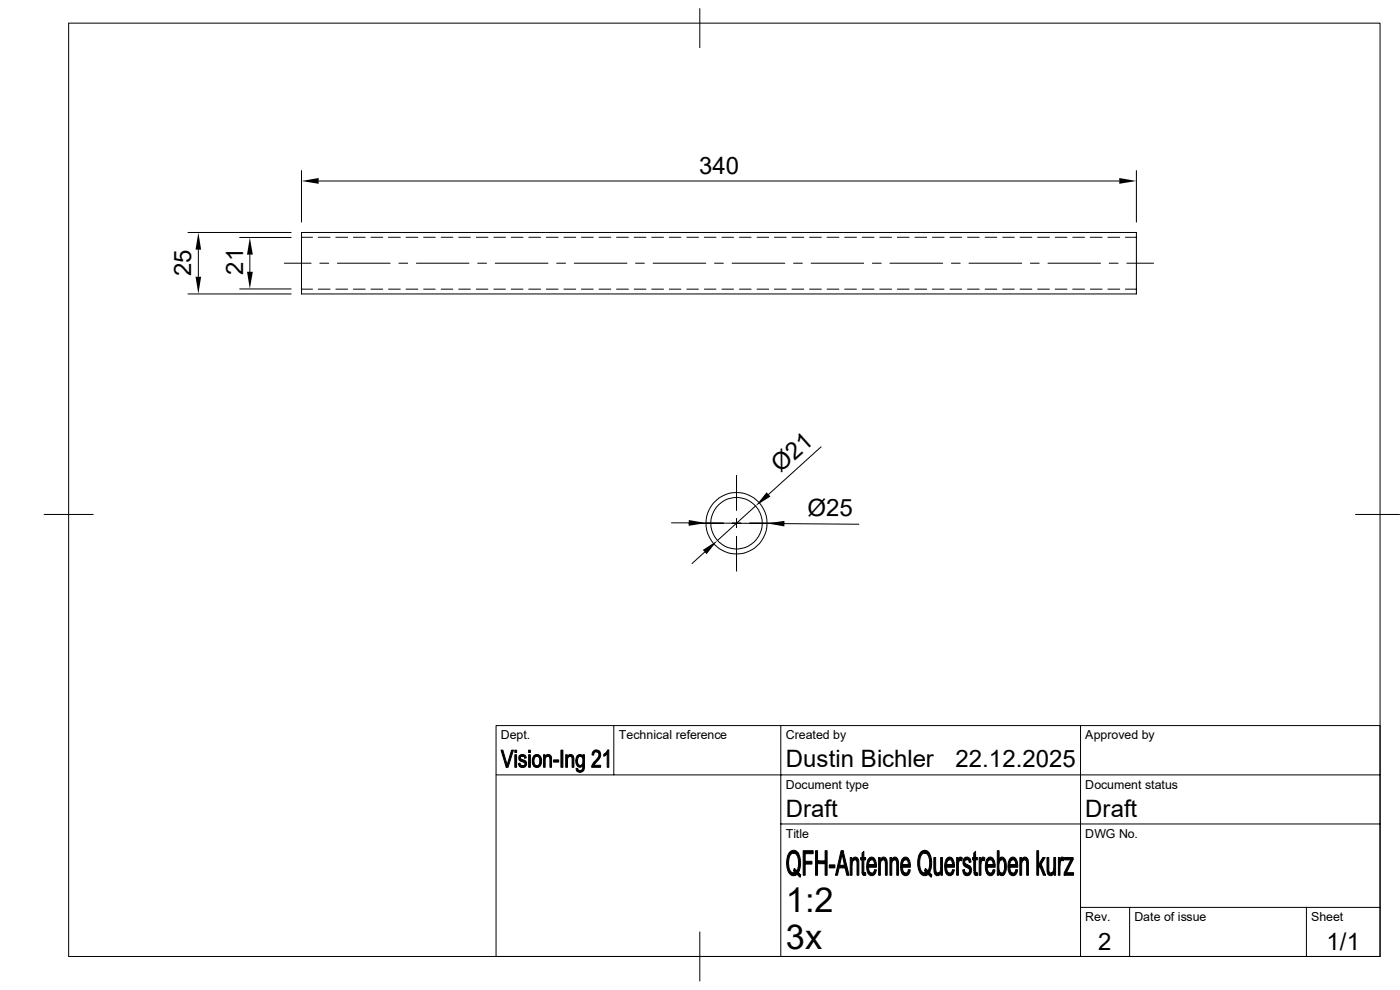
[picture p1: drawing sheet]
<svg xmlns="http://www.w3.org/2000/svg" width="297mm" height="210mm" viewBox="0 0 297 210" stroke-linecap="round" stroke-linejoin="round" font-family="sans-serif">
<g fill="none" stroke="#000" stroke-width=".21">
<path d="M14.6 4.9h278.2v198h-278.2zM148.5 1.8v8.3M64 36.2v10.9M67.6 38.4h169.8M241.1 36.2v10.9M39.9 49.3h21.9M42.1 53v5.7M50.8 50.4h11M53 54v3.7M60.3 55.8h5.7M64 49.3h177.1v13.1h-177.1zM64 50.3h2.3"/>
<path d="M67.5 50.3h2.5M67.9 55.8h1.8M71.2 50.3h2.5M71.6 55.8h11.2M75 50.3h2.5M78.7 50.3h2.5M82.4 50.3h2.5M84.6 55.8h1.9M86.1 50.3h2.5M88.3 55.8h11.2M89.9 50.3h2.4M93.6 50.3h2.5"/>
<path d="M97.3 50.3h2.5M101 50.3h2.5M101.3 55.8h1.9M104.8 50.3h2.4M105.1 55.8h11.1M108.5 50.3h2.5M112.2 50.3h2.5M115.9 50.3h2.5M118.1 55.8h1.9M119.6 50.3h2.5M121.8 55.8h11.2M123.4 50.3h2.5"/>
<path d="M127.1 50.3h2.5M130.8 50.3h2.5M134.5 50.3h2.5M134.8 55.8h1.9M138.3 50.3h2.5M138.6 55.8h11.1M142 50.3h2.4M145.7 50.3h2.5M149.4 50.3h2.5M151.6 55.8h1.9M153.2 50.3h2.4M155.3 55.8h11.2"/>
<path d="M156.9 50.3h2.4M160.6 50.3h2.5M164.3 50.3h2.5M168 50.3h2.5M168.4 55.8h1.8M171.7 50.3h2.5M172.1 55.8h11.1M175.5 50.3h2.5M179.2 50.3h2.5M182.9 50.3h2.5M185.1 55.8h1.8M186.6 50.3h2.5"/>
<path d="M188.8 55.8h11.2M190.4 50.3h2.5M194.1 50.3h2.5M197.8 50.3h2.5M201.5 50.3h2.5M201.8 55.8h1.9M205.3 50.3h2.4M205.6 55.8h11.1M209 50.3h2.5M212.7 50.3h2.5M216.4 50.3h2.5M218.6 55.8h1.9"/>
<path d="M220.1 50.3h2.5M222.3 55.8h11.2M223.9 50.3h2.5M227.6 50.3h2.5M231.3 50.3h2.5M235 50.3h2.5M235.3 55.8h1.9M238.8 50.3h2.3M239.1 55.8h5.6M39.9 62.4h21.9M50.8 61.3h11M64 61.3h2.3"/>
<path d="M67.5 61.3h2.5M71.2 61.3h2.5M75 61.3h2.5M78.7 61.3h2.5M82.4 61.3h2.5M86.1 61.3h2.5M89.9 61.3h2.4M93.6 61.3h2.5M97.3 61.3h2.5M101 61.3h2.5M104.8 61.3h2.4M108.5 61.3h2.5"/>
<path d="M112.2 61.3h2.5M115.9 61.3h2.5M119.6 61.3h2.5M123.4 61.3h2.5M127.1 61.3h2.5M130.8 61.3h2.5M134.5 61.3h2.5M138.3 61.3h2.5M142 61.3h2.4M145.7 61.3h2.5M149.4 61.3h2.5M153.2 61.3h2.4"/>
<path d="M156.9 61.3h2.4M160.6 61.3h2.5M164.3 61.3h2.5M168 61.3h2.5M171.7 61.3h2.5M175.5 61.3h2.5M179.2 61.3h2.5M182.9 61.3h2.5M186.6 61.3h2.5M190.4 61.3h2.5M194.1 61.3h2.5M197.8 61.3h2.5"/>
<path d="M201.5 61.3h2.5M205.3 61.3h2.4M209 61.3h2.5M212.7 61.3h2.5M216.4 61.3h2.5M220.1 61.3h2.5M223.9 61.3h2.5M227.6 61.3h2.5M231.3 61.3h2.5M235 61.3h2.5M238.8 61.3h2.3M174.2 94.8l-11.2 10.1"/>
<path d="M9.4 109.1h10.4M142.5 110.9h3.6M146.1 111h7.4M149.5 117.1l-2.7 2.4M149.8 111h13M155.3 111h1.9M156.3 100.8v7.4M156.3 110.1v1.8M156.3 113.8v7.4M159 111h7.4M160.3 107.3l-8.1 7.4M166.4 111.1l15.8 .1"/>
<path d="M287.6 109.1h9.3M130.2 153.9v10.5M165.7 153.9v49M229.2 153.9v49M105.2 164.4h187.6M165.7 174.8h127.1M148.5 197.7v10.4M229.2 192.5h63.6M239.6 192.5v10.4M277.2 192.5v10.4M105.2 202.9v-49h187.6v49"/>
<circle cx="156.2" cy="111" r="6.5"/>
<circle cx="156.2" cy="111" r="5.5"/>
</g>
<g fill="#000" stroke="#000" stroke-width=".21">
<path d="M106.3 159.1h.4l.9 3.2-.2 .5z" fill-rule="evenodd"/>
<path d="M108.5 159.1h.4l-1.1 3.7h-.4z" fill-rule="evenodd"/>
<path d="M109.2 159.1h.4v.5h-.4z" fill-rule="evenodd"/>
<path d="M112.1 159.1h.4v.5h-.4z" fill-rule="evenodd"/>
<path d="M125.8 159.4a.9 .9 0 0 1 1.5 .1l-1.1 .1-.3 .6-.3-.1z" fill-rule="evenodd"/>
<path d="M126.5 159.5h.8a1.93 1.93 0 0 1-.9 2.3l-.4 .5h1.4v.5h-1.9l.1-.6 .8-1a1.05 1.05 0 0 0 .3-1.7z" fill-rule="evenodd"/>
<path d="M128.1 160l.2-.1h.5l-.7 .5z" fill-rule="evenodd"/>
<path d="M128.9 159.1h.3v3.7h-.4v-2.9h-.5z" fill-rule="evenodd"/>
<path d="M109.2 160.1h.4v2.7h-.4z" fill-rule="evenodd"/>
<path d="M110.2 160.4h.6a.37 .37 0 0 0-.4 .4 .37 .37 0 0 0 .5 .4 .85 .85 0 0 1 .7 1.2 .85 .85 0 0 1-1.4 .1l.7-.1a.41 .41 0 0 0 .5-.3 .41 .41 0 0 0-.5-.5 .81 .81 0 0 1-.7-.3 .81 .81 0 0 1 0-.9z" fill-rule="evenodd"/>
<path d="M110 162l.3-.1 .1 .4 .5 .1-.7 .1z" fill-rule="evenodd"/>
<path d="M110.2 160.3a.81 .81 0 0 1 .9-.2 .81 .81 0 0 1 .5 .7l-.3 .1-.2-.4z" fill-rule="evenodd"/>
<path d="M112.1 160.1h.4v2.7h-.4z" fill-rule="evenodd"/>
<path d="M113.2 160.5l.7-.1a1.12 1.12 0 0 0-.4 1.8l.4 .2-.7 .1-.2-.4-.1-1.1z" fill-rule="evenodd"/>
<path d="M113.3 160.3a1.05 1.05 0 0 1 1.3 0 1.05 1.05 0 0 1 .3 1.2 1.01 1.01 0 0 1-.5 1.1 1.01 1.01 0 0 1-1.2-.1l.7-.1a1.22 1.22 0 0 0 .3-1.9l-1-.1z" fill-rule="evenodd"/>
<path d="M115.3 160.1h.3v.4h.4l-.3 .6v1.7h-.4z" fill-rule="evenodd"/>
<path d="M115.7 160.4h.5z" fill-rule="evenodd"/>
<path d="M115.7 160.4a.77 .77 0 0 1 1-.3 .77 .77 0 0 1 .3 1v1.7h-.3l-.1-2.1-.3-.3z" fill-rule="evenodd"/>
<path d="M117.4 161.2h1.1v.5h-1.1z" fill-rule="evenodd"/>
<path d="M119 159.1h.4v3.7h-.4z" fill-rule="evenodd"/>
<path d="M120 160.1h.4v.4h.3l-.3 .5v1.8h-.4z" fill-rule="evenodd"/>
<path d="M120.4 160.4h.5z" fill-rule="evenodd"/>
<path d="M120.4 160.4a.77 .77 0 0 1 1-.3 .77 .77 0 0 1 .4 1v1.7h-.4l-.1-2.1-.2-.3z" fill-rule="evenodd"/>
<path d="M122.2 163h.4l.1 .3 .4 .1-.8 .1z" fill-rule="evenodd"/>
<path d="M122.4 160.4h.7a1.1 1.1 0 0 0 0 2h.9h-.3a.88 .88 0 0 1-1.1 .2 .88 .88 0 0 1-.4-1.1z" fill-rule="evenodd"/>
<path d="M122.5 160.3a.72 .72 0 0 1 1.2 .1z" fill-rule="evenodd"/>
<path d="M122.3 163.5l.8-.1a.78 .78 0 0 0 .6-1h.3a1.03 1.03 0 0 1-.3 1.2 1.03 1.03 0 0 1-1.3 0z" fill-rule="evenodd"/>
<path d="M123.2 160.4h.5v-.3h.3v2.3h-.9a1.21 1.21 0 0 0 .1-2z" fill-rule="evenodd"/>
<path d="M167.6 180.7a1.1 1.1 0 0 1 1.7 .3h-.9a1.77 1.77 0 0 0-1.1 2.1 1.93 1.93 0 0 0 .9 2.1h1.3l.2 .3h-.6a1.25 1.25 0 0 1-1.3 .1 1.25 1.25 0 0 1-.7-1.1l-.2-1.1v-.9a2.73 2.73 0 0 1 .7-1.8z" fill-rule="evenodd"/>
<path d="M168.5 184.2l.5 .5h-.6z" fill-rule="evenodd"/>
<path d="M168.4 181h.9l.5 1.1v1.4l-.3 1.7h-1.1l.4-.2-.4-.3h.6a3.3 3.3 0 0 0-.3-3.6z" fill-rule="evenodd"/>
<path d="M169.1 185.5l.8 .1-.1 .5z" fill-rule="evenodd"/>
<path d="M170.4 180.5h2.1v.6h-1.7v1.6h1.5v.6h-1.5v2.4h-.4z" fill-rule="evenodd"/>
<path d="M173 180.5h.4v2.1l1.6 .6h-1.6v2.5h-.4z" fill-rule="evenodd"/>
<path d="M175 180.5h.5v5.2h-.5v-2.5l-1.6-.6h1.6z" fill-rule="evenodd"/>
<path d="M175.9 183.5h1.2v.6h-1.2z" fill-rule="evenodd"/>
<path d="M178.4 180.5h.5l-.8 3.1 1.2 .5h-1.3l-.3 1.6h-.5z" fill-rule="evenodd"/>
<path d="M178.9 180.5l1.2 5.2h-.4l-.4-1.6-1.2-.5h1.1l-.6-2.5z" fill-rule="evenodd"/>
<path d="M180.4 181.9h.3v.6h.4l-.3 .5v2.7h-.4z" fill-rule="evenodd"/>
<path d="M180.8 182.3l.6 .1-.7 .1z" fill-rule="evenodd"/>
<path d="M181 182a.8 .8 0 0 1 1 0 .8 .8 0 0 1 .2 1v2.7h-.4v-2.8l-.2-.5-.8-.1z" fill-rule="evenodd"/>
<path d="M182.9 181l.4-.4v1.3h.3v.5h-.3v2.6l.2 .1h-.6v-2.7h-.3v-.5h.3z" fill-rule="evenodd"/>
<path d="M182.9 185.1h.7l.1 .6h-.6z" fill-rule="evenodd"/>
<path d="M184.1 182.4h.8l-.4 .2-.2 .8h1.6v.6h-1.6l.1 .9 .3 .3 .3 .1h-.9a3.6 3.6 0 0 1 0-2.9z" fill-rule="evenodd"/>
<path d="M184.3 182.2a.86 .86 0 0 1 1-.3 .86 .86 0 0 1 .5 .9l.1 .6h-1.6h1.2l-.3-.9-1-.1z" fill-rule="evenodd"/>
<path d="M184.2 185.3h.8l.5-.8h.4a1.01 1.01 0 0 1-.4 1.1 1.01 1.01 0 0 1-1.1-.1z" fill-rule="evenodd"/>
<path d="M186.4 181.9h.3v.6h.4l-.3 .7v2.5h-.4z" fill-rule="evenodd"/>
<path d="M186.8 182.3l.6 .1-.7 .1z" fill-rule="evenodd"/>
<path d="M187 182a.77 .77 0 0 1 .9 0 .77 .77 0 0 1 .3 .8v2.9h-.4v-2.9l-.2-.4-.8-.1z" fill-rule="evenodd"/>
<path d="M188.8 181.9h.3v.6h.4l-.3 .7v2.5h-.4z" fill-rule="evenodd"/>
<path d="M189.2 182.3l.6 .1-.7 .1z" fill-rule="evenodd"/>
<path d="M189.5 181.9a.83 .83 0 0 1 .9 .2 .83 .83 0 0 1 .2 .9v2.7h-.4v-2.5a.7 .7 0 0 0-.4-.8l-.6-.1z" fill-rule="evenodd"/>
<path d="M191.3 182.4h.8l-.4 .2-.2 .8h1.6v.6h-1.6l.1 .9 .3 .3 .3 .1h-.9a3.6 3.6 0 0 1 0-2.9z" fill-rule="evenodd"/>
<path d="M191.5 182.2a.86 .86 0 0 1 1-.3 .86 .86 0 0 1 .5 .9l.1 .6h-1.6h1.2l-.3-.9-1.1-.1z" fill-rule="evenodd"/>
<path d="M191.3 185.3h.9l.4-.4 .1-.4h.4a1.01 1.01 0 0 1-.4 1.1 1.01 1.01 0 0 1-1.1-.1z" fill-rule="evenodd"/>
<path d="M195.4 180.7a1.1 1.1 0 0 1 1.7 .3h-.9a1.77 1.77 0 0 0-1.1 2.1 1.71 1.71 0 0 0 1 2.1h1.2l.2 .3h-.6a1.25 1.25 0 0 1-1.3 .1 1.25 1.25 0 0 1-.7-1.1l-.2-1.6a3.4 3.4 0 0 1 .7-2.2z" fill-rule="evenodd"/>
<path d="M196.3 184.2l.6 .5h-.7z" fill-rule="evenodd"/>
<path d="M196.2 181h.9l.5 1.1 .1 1.3-.4 1.8h-1.1l.4-.2-.4-.3h.6a3.3 3.3 0 0 0-.3-3.6z" fill-rule="evenodd"/>
<path d="M196.9 185.5l.8 .1-.1 .5z" fill-rule="evenodd"/>
<path d="M198.1 181.9h.4v2.8a.45 .45 0 0 0 .5 .5l.6 .1a.73 .73 0 0 1-.9 .4 .73 .73 0 0 1-.5-.9z" fill-rule="evenodd"/>
<path d="M199 185.2l.6-.1v.2z" fill-rule="evenodd"/>
<path d="M199.6 181.9h.3v3.8h-.3v-.6h-.3l.3-.7z" fill-rule="evenodd"/>
<path d="M200.7 182.4h.8h-.3l-.2 .4-.2 .6h1.7v.6h-1.7l.2 .9 .5 .4h-.8a3.6 3.6 0 0 1 0-2.9z" fill-rule="evenodd"/>
<path d="M200.8 182.2a.86 .86 0 0 1 1-.3 .86 .86 0 0 1 .6 .9l.1 .6h-1.7h1.3l-.3-.9-1.1-.1z" fill-rule="evenodd"/>
<path d="M200.7 185.3h.9l.3-.3 .2-.5h.4a1.04 1.04 0 0 1-1.4 1.2z" fill-rule="evenodd"/>
<path d="M202.9 181.9h.4v.6h.5l-.3 .2-.2 .5v2.5h-.4z" fill-rule="evenodd"/>
<path d="M203.6 181.9l.2-.1 .4 .2-.2 .6-.7-.1z" fill-rule="evenodd"/>
<path d="M204.4 182.3l.7 .1a.53 .53 0 0 0-.5 .6 .53 .53 0 0 0 .7 .4 1.19 1.19 0 0 1 .8 1.3 1.19 1.19 0 0 1-1.1 1.1l-.6-.5h.8a.64 .64 0 0 0 .5-.8 .64 .64 0 0 0-.7-.5 1.2 1.2 0 0 1-.6-1.7z" fill-rule="evenodd"/>
<path d="M204.2 184.6l.4-.2 .2 .6 .4 .3h-.8z" fill-rule="evenodd"/>
<path d="M204.7 181.9a.9 .9 0 0 1 .9 .1 .9 .9 0 0 1 .4 .9l-.4 .1a.46 .46 0 0 0-.5-.6l-.7-.1z" fill-rule="evenodd"/>
<path d="M206.6 181l.4-.4v1.3h.3v.5h-.3v2.4l.2 .3h-.6v-2.7h-.3v-.5h.3z" fill-rule="evenodd"/>
<path d="M206.6 185.1h.7l.1 .6h-.3a.46 .46 0 0 1-.5-.6z" fill-rule="evenodd"/>
<path d="M207.7 181.9h.4v.6h.4a1.1 1.1 0 0 0-.4 1.2v2h-.4z" fill-rule="evenodd"/>
<path d="M208.3 182l.3-.2 .4 .2-.2 .6-.7-.1z" fill-rule="evenodd"/>
<path d="M209.3 182.4h.8l-.5 .2-.1 .8h1.6v.6h-1.7l.2 .9 .5 .4-.8-.1a3.7 3.7 0 0 1 0-2.8z" fill-rule="evenodd"/>
<path d="M209.5 182.1a.88 .88 0 0 1 1-.2 .88 .88 0 0 1 .5 .9l.1 .6h-1.6h1.2l-.2-.8-.3-.2h-.9z" fill-rule="evenodd"/>
<path d="M209.3 185.3h.9l.3-.3 .2-.5h.4a.95 .95 0 0 1-.5 1.1 .95 .95 0 0 1-1.2-.2z" fill-rule="evenodd"/>
<path d="M211.6 180.5h.4v1.8l.5 .1a1.47 1.47 0 0 0-.6 1.7l.1 .6 .3 .5h-.4v.5h-.3z" fill-rule="evenodd"/>
<path d="M211.9 185.2l.6 .1h-.5z" fill-rule="evenodd"/>
<path d="M212.1 182a.8 .8 0 0 1 1 0 .8 .8 0 0 1 .3 .8l.1 .7a2.08 2.08 0 0 1-.9 2.3l-.4-.1-.2-.4h.5a1.69 1.69 0 0 0 .6-2l-.3-.9-.8-.1z" fill-rule="evenodd"/>
<path d="M214.1 182.4h.8l-.4 .2-.3 .8h1.7v.6h-1.7l.2 .9 .2 .3 .3 .1h-.8a3.6 3.6 0 0 1 0-2.9z" fill-rule="evenodd"/>
<path d="M214.2 182.2a.86 .86 0 0 1 1-.3 .86 .86 0 0 1 .6 .9l.1 .6h-1.7h1.3l-.3-.9-1.1-.1z" fill-rule="evenodd"/>
<path d="M214.1 185.3h.9l.4-.4 .1-.4h.4a.99 .99 0 0 1-.5 1.1 .99 .99 0 0 1-1.2-.1z" fill-rule="evenodd"/>
<path d="M216.4 181.9h.3v.6h.4l-.4 .7v2.5h-.3z" fill-rule="evenodd"/>
<path d="M216.7 182.3l.6 .1-.6 .1z" fill-rule="evenodd"/>
<path d="M217 182a.77 .77 0 0 1 .9 0 .77 .77 0 0 1 .3 .8v2.9h-.4v-2.9l-.2-.4-.9-.1z" fill-rule="evenodd"/>
<path d="M220 180.5h.3v2.9l.3 .4-.3 .4v1.5h-.3z" fill-rule="evenodd"/>
<path d="M221.2 181.9h.5l-.8 1.4 .9 2.4h-.4l-1.1-2.3z" fill-rule="evenodd"/>
<path d="M222.1 181.9h.4l.1 3.1 .2 .2 .7 .1a.73 .73 0 0 1-.9 .4 .73 .73 0 0 1-.5-.9z" fill-rule="evenodd"/>
<path d="M223 185.2l.6-.1-.1 .2z" fill-rule="evenodd"/>
<path d="M223.6 181.9h.3v3.8h-.3v-.6h-.3l.3-.9z" fill-rule="evenodd"/>
<path d="M224.5 181.9h.4v.6h.4l-.2 .1-.2 .5v2.6h-.4z" fill-rule="evenodd"/>
<path d="M225 182l.1-.1a.39 .39 0 0 1 .6 .1l-.1 .6-.7-.1z" fill-rule="evenodd"/>
<path d="M227.2 182.4l.5-.1-1.5 2.9-.4 .5v-.5z" fill-rule="evenodd"/>
<path d="M225.8 181.9h1.9v.4l-1.9 .1z" fill-rule="evenodd"/>
<path d="M226.2 185.2l1.6-.1v.6h-2z" fill-rule="evenodd"/>
</g>
<path d="M64 38.4l3.6-.6v1.2zM237.4 37.8l3.7 .6-3.7 .6zM42.1 49.3l.6 3.7h-1.2zM41.5 58.7h1.2l-.6 3.7zM53 50.4l.6 3.6h-1.2zM52.4 57.7h1.2l-.6 3.6zM146.1 110.3l3.7 .7-3.7 .5zM149.1 116.7l3.1-2-2.3 2.9zM162.6 104.4l.8 .9-3.1 2zM162.8 111l3.6-.5v1.2z" fill="#000"/>
<g font-size="7.3">
<text x="166.7" y="193.5">1:2</text>
<text x="166.7" y="201.3">3x</text>
</g>
<g font-size="5.1">
<text x="148.3" y="36.9">340</text>
<text x="40.6" y="58.6" transform="rotate(-90 40.6 58.6)">25</text>
<text x="51.6" y="58.3" transform="rotate(-90 51.6 58.3)">21</text>
<text x="165.6" y="100.4" transform="rotate(-42 165.6 100.4)">Ø21</text>
<text x="171.3" y="109.5">Ø25</text>
<text x="166.7" y="162.8">Dustin Bichler</text>
<text x="202.7" y="162.8">22.12.2025</text>
<text x="166.7" y="173.2">Draft</text>
<text x="230.3" y="173.2">Draft</text>
<text x="233" y="201.5">2</text>
<text x="281.4" y="201.5">1/1</text>
</g>
<g font-size="2.6">
<text x="106.3" y="156.8">Dept.</text>
<text x="131.3" y="156.8">Technical reference</text>
<text x="166.7" y="156.8">Created by</text>
<text x="230.2" y="156.8">Approved by</text>
<text x="166.7" y="167.3">Document type</text>
<text x="230.2" y="167.3">Document status</text>
<text x="166.7" y="177.7">Title</text>
<text x="230.2" y="177.7">DWG No.</text>
<text x="230.2" y="195.4">Rev.</text>
<text x="240.7" y="195.4">Date of issue</text>
<text x="278.2" y="195.4">Sheet</text>
</g>
</svg>
